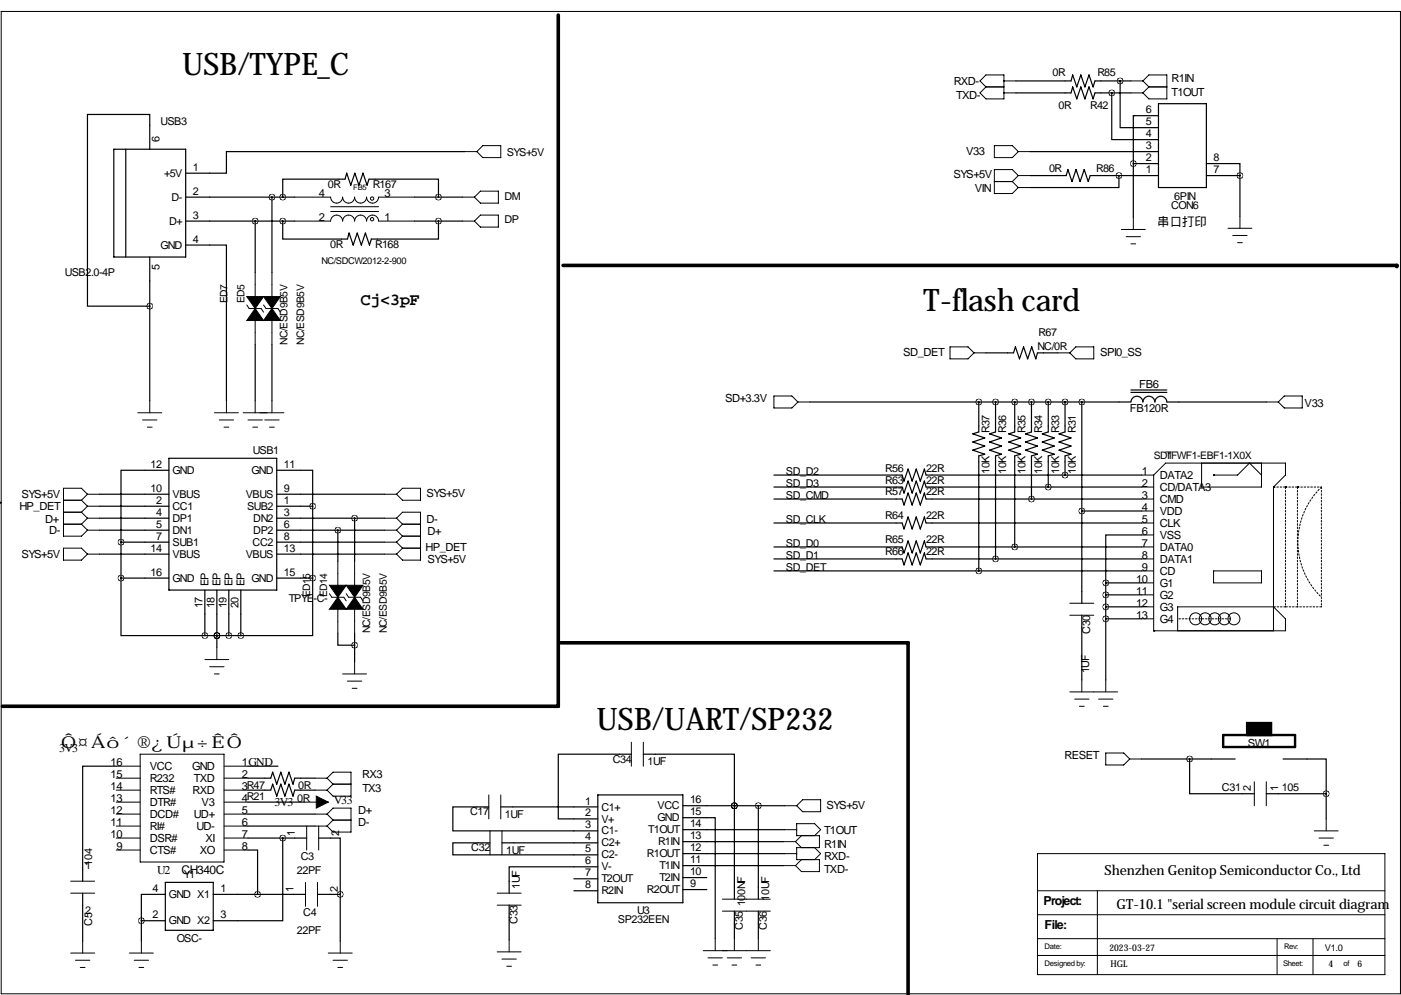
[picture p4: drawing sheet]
<svg xmlns="http://www.w3.org/2000/svg" width="297mm" height="211mm" viewBox="0 0 297 211" stroke-linecap="round" stroke-linejoin="round" font-family="sans-serif">
<path d="M118.4 3.2v146.5h-117.9M119.4 56.3h176.8v.2M118.9 136.3h73.6v74.7" fill="none" stroke="#000" stroke-width=".76"/>
<g fill="none" stroke="#000" stroke-width=".21">
<path d="M.3 2.4h296.6v208.3h-296.6zM209 15.9h3.9v5.1h-3.9l-1.2-1.3 1.2-1.3-1.2-1.2zM209 18.4h3.9M212.9 19.7h2.5M212.9 17.2h2.5M239.8 19.7h2.5M239.8 17.2h2.5M242.3 17.2l1.3-1.3h3.8v5.1h-3.8l-1.3-1.3M242.3 17.2l1.3 1.2M243.6 18.4h3.8M243.6 18.4l-1.3 1.3M98.6 32.1h2.5"/>
<path d="M101.1 32.1l1.3-1.2h3.8v2.5h-3.8zM210.8 30.9h3.8l1.3 1.2-1.3 1.3h-3.8zM210.8 38.5h3.8M214.6 38.5l1.3 1.3M215.9 32.1h2.5M215.9 37.2l-1.3-1.2h-3.8v5h3.8l1.3-1.2M215.9 37.2h2.5M215.9 37.2l-1.3 1.3M215.9 39.8h2.5M54.1 57.8v5.1M57.7 57.8v5.1M62.5 41.8h7.6a1.27 1.27 0 0 0 1.3 1.3 1.27 1.27 0 0 0 1.2-1.3 1.27 1.27 0 0 0 1.3 1.3 1.27 1.27 0 0 0 1.3-1.3 1.27 1.27 0 0 0 1.3 1.3 1.27 1.27 0 0 0 1.2-1.3 1.27 1.27 0 0 0 1.3 1.3 1.27 1.27 0 0 0 1.3-1.3h7.6"/>
<path d="M62.5 46.9h7.6a1.27 1.27 0 0 1 1.3-1.3 1.27 1.27 0 0 1 1.2 1.3 1.27 1.27 0 0 1 1.3-1.3 1.27 1.27 0 0 1 1.3 1.3 1.27 1.27 0 0 1 1.3-1.3 1.27 1.27 0 0 1 1.2 1.3 1.27 1.27 0 0 1 1.3-1.3 1.27 1.27 0 0 1 1.3 1.3h7.6M70.1 43.8h10.2M70.1 44.8h10.2M98 46.9h2.6M98 41.8h2.6M100.6 46.9l1.3-1.3h3.8v2.5h-3.8zM101.9 40.5h3.8v2.6h-3.8l-1.3-1.3zM237.7 48.7h5.1M238.8 50.2h3M239.8 51.7h1M240.3 46.1v2.6M260.3 48.4h5.1"/>
<path d="M261.4 49.9h3M262.4 51.4h1M262.9 45.9v2.5M52.3 64.7l.5 .7h2.6l.5 .8M54.1 68v5M55.9 64.7l.5 .7h2.5l.5 .8M57.7 68v5M201.4 73.5h3.8l1.3 1.3-1.3 1.3h-3.8zM206.5 74.8h2.5M224.3 74.8h2.5M228.1 73.5h3.8v2.6h-3.8l-1.3-1.3zM29.2 87.5h5.1"/>
<path d="M30.2 89h3.1M31.2 90.6h1.1M31.7 85v2.5M45.5 87.5h5M46.5 89h3M47.5 90.6h1M48 85v2.5M51.6 87.5h8.6M52.6 89h3M53.6 90.6h1M54.1 85v2.5M56.1 89h3.1"/>
<path d="M57.1 90.6h1.1M57.7 85v2.5M164.1 84h3.8l1.3 1.2-1.3 1.3h-3.8zM169.2 85.2h2.5M254.8 98.2v5.1h12.7v-5.1M268.5 85.2h2.5M271 85.2l1.3-1.2h3.8v2.5h-3.8zM0 106.6h.3M0 106.4l.3 .2M.3 106.6l-.4 .1M13.5 106.1h3.8M13.5 116.2h3.8l1.2 1.3-1.2 1.3h-3.8z"/>
<path d="M13.5 108.6h3.8M13.5 111.1h3.8M17.3 106.1l1.2 1.2M17.3 108.6l1.2 1.3M17.3 111.1l1.2 1.3M18.5 104.8h2.6M18.5 104.8l-1.2 1.3M18.5 104.8l-1.2-1.3h-3.8v10.2h3.8l1.2-1.3M18.5 107.3h2.6M18.5 107.3l-1.2 1.3M18.5 109.9h2.6M18.5 109.9l-1.2 1.2"/>
<path d="M18.5 112.4h2.6M18.5 117.5h2.6M71.6 119v5.1M75.2 119v5.1M81.5 104.8h2.6M81.5 109.9h2.6M81.5 112.4h2.6M81.5 117.5h2.6M81.5 114.9h2.6M84.1 109.9l1.2-1.3h3.9v10.2h-3.9l-1.2-1.3M84.1 114.9l1.2 1.3M84.1 112.4l1.2 1.3"/>
<path d="M84.1 109.9l1.2 1.2M85.3 103.5h3.9v2.6h-3.9l-1.2-1.3zM85.3 111.1h3.9M85.3 113.7h3.9M85.3 116.2h3.9M85.3 116.2l-1.2 1.3M85.3 113.7l-1.2 1.2M85.3 111.1l-1.2 1.3M242.1 103.3h2.5M242.1 100.7h2.5M242.1 105.8h2.5M242.1 108.3h2.5"/>
<path d="M242.1 110.9h2.5M242.1 113.4h2.5M242.1 116h2.5M242.1 118.5h2.5M244.6 100.7l2.5-2.5h25.4v2.5l-2.5 2.6v30.4M244.6 100.7v33M257.3 100.7h.1M257.3 100.7h5.1l2.5-2.5 2.6 2.5M296.9 106.6h.2M297.1 106.5l-.2 .1M43.4 139.8h5.1M46 137.3v2.5"/>
<path d="M69.8 125.9l.6 .7h2.5l.5 .8M71.6 129.2v5.1M73.4 125.9l.5 .7h2.6l.5 .8M75.2 129.2v5.1M226.8 130.4h5.1M226.8 127.9h5.1M242.1 121h2.5M242.1 123.6h2.5M242.1 128.7h2.5M242.1 126.1h2.5M242.1 131.2h2.5M244.6 133.7h.1"/>
<path d="M244.6 133.7h27.9v-2.5l-2.5-2.5h-20.3v5M257.3 121h10.2v2.6h-10.2zM29.7 159.9h17.8v22.9h-17.8zM44.4 141.4h3.1M45.5 142.9h1M72.6 142.9h5.1M73.7 144.4h3M74.7 145.9h1M75.2 140.3v2.6M133.9 157.4v5M136.4 157.4v5M226.8 146.7h10.2"/>
<path d="M227.8 148.2h3.1M228.9 149.7h1M229.4 144.2v2.5M232.9 148.2h3.1M233.9 149.7h1M234.4 144.2v2.5M234.4 159.7h3.9l1.2 1.2-1.2 1.3h-3.9zM24.6 165h5.1M24.6 167.5h5.1M24.6 170.1h5.1M24.6 172.6h5.1M24.6 175.1h5.1"/>
<path d="M24.6 162.4h5.1M24.6 177.7h5.1M47.5 165h5.1M47.5 167.5h5.1M47.5 170.1h5.1M47.5 172.6h5.1M47.5 175.1h5.1M47.5 162.4h5.1M47.5 177.7h5.1M64.5 170.1h5.1M65 175.1v5.1M66.8 165h2.5"/>
<path d="M66.8 167.5h2.5M66.8 172.6h2.5M66.8 175.1h2.5M67.6 175.1v5.1M69.3 172.6l1.3-1.3h3.8v5.1h-3.8l-1.3-1.3M69.3 165l1.3-1.3h3.8v5.1h-3.8l-1.3-1.3M69.3 172.6l1.3 1.3M69.3 165l1.3 1.3M70.6 173.9h3.8M70.6 173.9l-1.3 1.2M70.6 166.3l-1.3 1.2M70.6 166.3h3.8"/>
<path d="M103.6 168.5v5.1M103.9 176.2v5M106.2 168.5v5.1M106.4 176.2v5M166.1 178.4h2.6M166.4 175.9h2.5M166.4 170.8h2.5M168.7 178.4l1.2 1.3M168.9 170.8l1.3-1.2h3.8v2.5h-3.8zM169.9 177.2l-1.2 1.2M172.7 177.2l1.3-1.3-1.3-1.3h-3.8v2.6h4.8v2.5h-4.8v2.6h4.8v2.5h-3.8l-1.2-1.3M172.7 179.7l1.3 1.3-1.3 1.3"/>
<path d="M239.5 160.9h2.6M265.9 165.7v5.1M268.5 165.7v5.1M278.6 176.2h5.1M279.7 177.7h3M280.7 179.2h1M281.2 173.6v2.6M15 186.8h5.1M15 189.4h5.1M17.5 199.5v2.6M24.6 180.2h5.1M30 199.5v2.6"/>
<path d="M47.5 180.2h5.1M64.8 187.1v5.1M67.3 187.1v5.1M72.1 199.5v2.6M105.4 189.4h5.1M105.4 191.9h5.1M107.9 199.3v2.5M151.6 199v2.6M153.2 193.2h10.1M153.2 190.6h10.1M155.7 199v2.6M160.8 199v2.6"/>
<path d="M166.1 183.5h2.6M166.4 181h2.5M169.9 182.3l-1.2 1.2M220 199h73.6M220 193.9h73.6M220 181h73.6v25.6h-73.6zM220 188.9h73.6M232.7 188.9v17.7M270.8 199v7.6M278.4 199v7.6M15 202.1h5.1M16 203.6h3"/>
<path d="M17 205.1h1M27.4 202.1h5.1M28.4 203.6h3.1M29.5 205.1h1M69.6 202.1h5.1M70.6 203.6h3.1M71.6 205.1h1M105.4 201.8h5.1M106.4 203.3h3.1M107.4 204.9h1.1M149.1 201.6h14.2M150.1 203.1h3.1"/>
<path d="M151.1 204.6h1M154.2 203.1h3M155.2 204.6h1M159.3 203.1h3M160.3 204.6h1M220 202.6h73.6"/>
<circle cx="78.9" cy="46.5" r=".36"/>
<circle cx="78.9" cy="42.1" r=".36"/>
<circle cx="253.5" cy="131.2" r="1.27"/>
<circle cx="255.5" cy="131.2" r="1.27"/>
<circle cx="257.6" cy="131.2" r="1.27"/>
<circle cx="259.6" cy="131.2" r="1.27"/>
<circle cx="261.6" cy="131.2" r="1.27"/>
</g>
<g fill="none" stroke="#000" stroke-width=".25">
<path d="M215.4 19.7h11.7l.3-1.3 .9 2.6 .9-2.6 .8 2.6 .9-2.6 .8 2.6 .5-1.3h7.6M215.4 17.2h11.7l.3-1.3 .9 2.5 .9-2.5 .8 2.5 .9-2.5 .8 2.5 .5-1.2h7.6M235.7 19.7v9.9h9.9M237.5 17.2v9.9h8.1M24.1 31.6h15.3v22.9h-15.3zM26.7 31.6v22.9M31.7 31.6v-7.3h-13.2v40.6h13.2M98.6 32.1h-50.6v4.6h-8.6M218.4 37.2h7.7l.3-1.2 .9 2.5 .8-2.5 .9 2.5 .9-2.5 .8 2.5 .4-1.3h14.5M218.4 32.1h27.2M237.2 37.2v2.6h-18.8M240.3 34.7h5.3"/>
<path d="M240.3 34.7v11.4M245.6 24.5h-5.3v10.2M245.6 22h10.2v17.8h-10.2zM255.8 34.7h7.1v2.5M255.8 37.2h7.1M262.9 37.2v8.7M31.7 54.5v30.5M39.4 52h8.6v33M39.4 41.8h23.1M39.4 46.9h23.1M54.1 46.9v10.9M57.7 41.8v16"/>
<path d="M59.9 41.8v-3.8h13.3l.3-1.3 .9 2.6 .8-2.6 .9 2.6 .9-2.6 .8 2.6 .4-1.3h14.8v3.8M59.9 46.9v3.8h13.8l.3-1.3 .9 2.6 .8-2.6 .9 2.6 .9-2.6 .8 2.6 .4-1.3h14.3v-3.8M87.9 41.8h10.1M87.9 46.9h10.1M54.1 73v12M57.7 73v12M209 74.8h5.9l.4-1.3 .9 2.6 .8-2.6 .9 2.6 .8-2.6 .9 2.6 .4-1.3h4.3M35.8 99.7h-10.1v15.2M35.8 97.2h22.9v27.9h-22.9zM58.7 99.7h7.6v7.6M171.7 85.2h68.1a1.27 1.27 0 0 1 1.3-1.2 1.27 1.27 0 0 1 1.2 1.2 1.27 1.27 0 0 1 1.3-1.2 1.27 1.27 0 0 1 1.3 1.2M207.5 85.2v6.4l-1.3 .4 2.6 .9-2.6 .8 2.6 .9-2.6 .8 2.6 .9-1.3 .4v24.3"/>
<path d="M211.1 85.2v6.4l-1.3 .4 2.5 .9-2.5 .8 2.5 .9-2.5 .8 2.5 .9-1.2 .4v21.8M215.1 85.2v6.4l-1.2 .4 2.5 .9-2.5 .8 2.5 .9-2.5 .8 2.5 .9-1.3 .4v19.3M218.7 85.2v6.4l-1.3 .4 2.6 .9-2.6 .8 2.6 .9-2.6 .8 2.6 .9-1.3 .4v9.1M222.2 85.2v6.4l-1.2 .4 2.5 .9-2.5 .8 2.5 .9-2.5 .8 2.5 .9-1.3 .4v6.6M225.8 85.2v6.4l-1.3 .4 2.6 .9-2.6 .8 2.6 .9-2.6 .8 2.6 .9-1.3 .4v4M229.4 85.2v42.7M239.8 83.2h7.6M239.8 82.7h7.6M244.9 85.2a1.27 1.27 0 0 1 1.2-1.2 1.27 1.27 0 0 1 1.3 1.2h21.1M21.1 104.8h14.7M21.1 107.3h14.7M21.1 109.9h14.7"/>
<path d="M21.1 112.4h14.7M21.1 117.5h14.7M25.7 114.9h10.1M25.7 114.9v7.7M58.7 104.8h22.8M58.7 107.3h7.6M58.7 109.9h22.8M58.7 112.4h22.8M58.7 114.9h22.8M58.7 117.5h22.8M66.3 107.3v15.3M71.6 112.4v6.6"/>
<path d="M75.2 109.9v9.1M164.1 100.7h27.2l.4 1.3 .8-2.5 .9 2.5 .9-2.5 .8 2.5 .9-2.5 .3 1.2h45.8M164.1 105.8h27.2l.4 1.3 .8-2.6 .9 2.6 .9-2.6 .8 2.6 .9-2.6 .3 1.3h45.8M164.1 110.9h27.2l.4 1.3 .8-2.6 .9 2.6 .9-2.6 .8 2.6 .9-2.6 .3 1.3h45.8M164.1 116h27.2l.4 1.2 .8-2.5 .9 2.5 .9-2.5 .8 2.5 .9-2.5 .3 1.3h45.8M164.1 103.3h27.2l.4 1.2 .8-2.5 .9 2.5 .9-2.5 .8 2.5 .9-2.5 .3 1.3h45.8M164.1 118.5h27.2l.4 1.3 .8-2.6 .9 2.6 .9-2.6 .8 2.6 .9-2.6 .3 1.3h45.8M229.4 108.3h12.7M242.1 113.4h-7.7v10.2M25.7 122.6v12.2h17.7M25.7 122.6h10.1M43.4 125.1v9.7"/>
<path d="M43.4 134.8h7.7M46 134.8h.1M46 125.1v12.2M48.5 125.1v9.7M51.1 125.1v9.7M58.7 122.6h7.6M66.3 122.6v12.2h-15.2M71.6 134.3v2.5h3.6M75.2 134.3v6M164.1 121h78M229.4 130.4v13.8M234.4 123.6v20.6"/>
<path d="M234.4 123.6h7.7M234.4 126.1h7.7M234.4 128.7h7.7M234.4 131.2h7.7M133.9 159.9h-15.5v13.7h8.3M136.4 159.9h19.3v10.9M24.6 162.4h-7.1v24.4M52.6 177.7h12.4M52.6 167.5h4.8l.4-1.2 .9 2.5 .8-2.5 .9 2.5 .9-2.5 .8 2.5 .4-1.3h4.3M52.6 165h4.8l.4-1.3 .9 2.6 .8-2.6 .9 2.6 .9-2.6 .8 2.6 .4-1.3h4.3M52.6 162.4h6.3M52.6 170.1h11.9"/>
<path d="M52.6 172.6h14.2M52.6 175.1h14.2M59.9 177.7v17.5h-14.7M67.6 177.7h4.5v11.9M103.6 171.1h-7.6v5.1h30.7M103.9 178.7h-7.9v2.5h30.7M106.2 171.1h20.5M106.4 178.7h20.3M126.7 168.5h18.1v22.9h-18.1zM144.8 173.4h6.8v25.6M144.8 170.8h21.6M144.8 175.9h21.6"/>
<path d="M144.8 178.4h21.3M155.7 170.8h.1M155.7 170.8v19.8M160.8 170.8v19.8M242.1 160.9h19.8M252.2 160.9v7.4h13.7M268.5 168.3h12.7M272 160.9h9.2v7.4M281.2 168.3v5.3M17.5 189.4v10.1M30 195.2h.1M30 195.2h5.1"/>
<path d="M35.1 189.6h-5.1v9.9M35.1 187.1h10.1v10.1h-10.1zM45.2 189.6h19.6M52.6 180.2h2v9.4M67.3 189.6h4.8M72.1 189.6v9.9M107.9 191.9v7.4M121.7 186.3h5M121.7 188.9h5M126.7 183.8h-18.8v5.6M144.8 181h21.6M144.8 183.5h21.3"/>
<path d="M144.8 186.1h5.1M144.8 188.6h5.1M155.7 193.2v5.8M160.8 193.2v5.8"/>
</g>
<g fill="none" stroke="#000" stroke-width=".21" stroke-dasharray=".4 .4">
<path d="M270 103.3h.1M270 103.3h2.5M272.5 103.3v25.4M272.5 103.3h.1M272.5 103.3h2.6M275.1 103.3v25.4M275.1 103.3h.1M275.1 103.3h5.1M280.2 103.3v25.4M280.2 103.3a16.2 16.2 0 0 0-.1 23.3M249.9 131.2h11M272.5 128.7h-2.5"/>
<path d="M275.1 128.7h-2.6M280.2 128.7h-5.1"/>
</g>
<path d="M259.3 155.8h15.3v2.6h-15.3z" fill="none" stroke="#000" stroke-width=".51"/>
<path d="M264.4 153.3h5.1v2.5h-5.1z" fill="#000" stroke="#000" stroke-width=".51"/>
<path d="M52.3 62.9h3.6l-1.8 2.5zM54.1 65.4l1.8 2.6h-3.6zM55.9 62.9h3.5l-1.7 2.5zM57.7 65.4l1.7 2.6h-3.5zM69.8 124.1h3.6l-1.8 2.5zM71.6 126.6l1.8 2.6h-3.6zM73.4 124.1h3.6l-1.8 2.5zM75.2 126.6l1.8 2.6h-3.6zM67.1 168.8l2.5 1.3-2.5 1.2z" fill="#000" stroke="#000" stroke-width=".21"/>
<path d="M59.9 46.9a.05 .05 0 0 0 .1 0 .05 .05 0 0 0-.1 0zM59.9 41.8a.05 .05 0 0 0 .1 0 .05 .05 0 0 0-.1 0zM92.9 41.8a.05 .05 0 0 0 .1 0 .05 .05 0 0 0-.1 0zM92.9 46.9a.05 .05 0 0 0 .1 0 .05 .05 0 0 0-.1 0zM234.4 126.1a.05 .05 0 0 0 .1 0 .05 .05 0 0 0-.1 0zM234.4 128.7a.05 .05 0 0 0 .1 0 .05 .05 0 0 0-.1 0zM234.4 123.6a.05 .05 0 0 0 .1 0 .05 .05 0 0 0-.1 0zM234.4 131.2a.05 .05 0 0 0 .1 0 .05 .05 0 0 0-.1 0zM229.3 108.3a.05 .05 0 0 0 .1 0 .05 .05 0 0 0-.1 0zM207.5 121a.05 .05 0 0 0 .1 0 .05 .05 0 0 0-.1 0zM229.3 85.2a.05 .05 0 0 0 .1 0 .05 .05 0 0 0-.1 0zM211 85.2a.05 .05 0 0 0 .1 0 .05 .05 0 0 0-.1 0zM215.1 85.2a.05 .05 0 0 0 .1 0 .05 .05 0 0 0-.1 0zM218.6 85.2a.05 .05 0 0 0 .1 0 .05 .05 0 0 0-.1 0zM222.2 85.2a.05 .05 0 0 0 .1 0 .05 .05 0 0 0-.1 0zM225.8 85.2a.05 .05 0 0 0 .1 0 .05 .05 0 0 0-.1 0zM252.2 160.9a.05 .05 0 0 0 .1 0 .05 .05 0 0 0-.1 0zM281.1 168.3a.05 .05 0 0 0 .1 0 .05 .05 0 0 0-.1 0zM225.8 100.7a.05 .05 0 0 0 .1 0 .05 .05 0 0 0-.1 0zM222.2 103.3a.05 .05 0 0 0 .1 0 .05 .05 0 0 0-.1 0zM218.6 105.8a.05 .05 0 0 0 .1 0 .05 .05 0 0 0-.1 0zM211 118.5a.05 .05 0 0 0 .1 0 .05 .05 0 0 0-.1 0zM215.1 116a.05 .05 0 0 0 .1 0 .05 .05 0 0 0-.1 0zM207.5 85.2a.05 .05 0 0 0 .1 0 .05 .05 0 0 0-.1 0zM66.2 122.6a.05 .05 0 0 0 .1 0 .05 .05 0 0 0-.1 0zM25.6 122.6a.05 .05 0 0 0 .1 0 .05 .05 0 0 0-.1 0zM51 134.8a.05 .05 0 0 0 .1 0 .05 .05 0 0 0-.1 0zM48.5 134.8a.05 .05 0 0 0 .1 0 .05 .05 0 0 0-.1 0zM45.9 134.8a.05 .05 0 0 0 .1 0 .05 .05 0 0 0-.1 0zM43.4 134.8a.05 .05 0 0 0 .1 0 .05 .05 0 0 0-.1 0zM45.9 134.8a.05 .05 0 0 0 .1 0 .05 .05 0 0 0-.1 0zM72.1 189.6a.05 .05 0 0 0 .1 0 .05 .05 0 0 0-.1 0zM29.9 195.2a.05 .05 0 0 0 .1 0 .05 .05 0 0 0-.1 0zM54.6 189.6a.05 .05 0 0 0 .1 0 .05 .05 0 0 0-.1 0zM59.9 177.7a.05 .05 0 0 0 .1 0 .05 .05 0 0 0-.1 0zM75.1 109.9a.05 .05 0 0 0 .1 0 .05 .05 0 0 0-.1 0zM71.6 112.4a.05 .05 0 0 0 .1 0 .05 .05 0 0 0-.1 0zM75.1 136.8a.05 .05 0 0 0 .1 0 .05 .05 0 0 0-.1 0zM66.2 107.3a.05 .05 0 0 0 .1 0 .05 .05 0 0 0-.1 0zM25.6 114.9a.05 .05 0 0 0 .1 0 .05 .05 0 0 0-.1 0zM57.6 41.8a.05 .05 0 0 0 .1 0 .05 .05 0 0 0-.1 0zM31.7 64.9a.05 .05 0 0 0 .1 0 .05 .05 0 0 0-.1 0zM160.7 170.8a.05 .05 0 0 0 .1 0 .05 .05 0 0 0-.1 0zM235.7 19.7a.05 .05 0 0 0 .1 0 .05 .05 0 0 0-.1 0zM237.4 17.2a.05 .05 0 0 0 .1 0 .05 .05 0 0 0-.1 0zM262.8 37.2a.05 .05 0 0 0 .1 0 .05 .05 0 0 0-.1 0zM240.2 34.7a.05 .05 0 0 0 .1 0 .05 .05 0 0 0-.1 0zM237.2 37.2a.05 .05 0 0 0 .1 0 .05 .05 0 0 0-.1 0z" fill="#000" stroke="#000" stroke-width="1.3"/>
<g font-size="6.6">
<text x="38.6" y="15.9">USB/TYPE_C</text>
<text x="195.8" y="65.9">T-flash card</text>
<text x="126.5" y="154.8">USB/UART/SP232</text>
</g>
<text font-size="3.6" x="76.4" y="64.7">Cj&lt;3pF</text>
<text font-size="3.5" x="13" y="158.6">Ô¤Áô´®¿Úµ÷ÊÔ</text>
<g font-size="3">
<text x="234.2" y="185.6">Shenzhen Genitop Semiconductor Co., Ltd</text>
<text x="236.7" y="192.7">GT-10.1 &quot;serial screen module circuit diagram</text>
</g>
<g font-size="2.6">
<text x="245.4" y="47.9">串口打印</text>
<text x="221.2" y="191.9">Project:</text>
<text x="221.5" y="197">File:</text>
</g>
<g font-size="2.5">
<text x="12.5" y="159.4">3V3</text>
<text x="58.2" y="170.9">3V3</text>
<text x="70.8" y="170.4">V33</text>
<text x="33.3" y="185.3">U2</text>
<text x="38.5" y="185.3">CH340C</text>
</g>
<g font-size="2.4">
<text x="202.2" y="18">RXD-</text>
<text x="248.4" y="17.5">R1IN</text>
<text x="202.7" y="21">TXD-</text>
<text x="248.4" y="20.3">T1OUT</text>
<text x="204.8" y="32.9">V33</text>
<text x="67.6" y="41.8">4</text>
<text x="81.5" y="41.8">3</text>
<text x="202.2" y="37.7">SYS+5V</text>
<text x="206.7" y="40.8">VIN</text>
<text x="67.6" y="46.9">2</text>
<text x="81.5" y="46.9">1</text>
<text x="191.5" y="75.6">SD_DET</text>
<text x="233.2" y="75.6">SPI0_SS</text>
<text x="241.5" y="82.2">FB6</text>
<text x="153.7" y="85.2">SD+3.3V</text>
<text x="239.6" y="87.3">FB120R</text>
<text x="276.6" y="86.2">V33</text>
<text x="242.1" y="100.7">1</text>
<text x="245.9" y="101.5">DATA2</text>
<text x="4.5" y="105.6">SYS+5V</text>
<text x="90.4" y="105.3">SYS+5V</text>
<text x="242.1" y="103.3">2</text>
<text x="242.1" y="105.8">3</text>
<text x="245.9" y="104.1">CD/DATA3</text>
<text x="245.9" y="106.6">CMD</text>
<text x="4.1" y="108.1">HP_DET</text>
<text x="9.6" y="110.9">D+</text>
<text x="10.4" y="113.2">D-</text>
<text x="90.4" y="110.9">D-</text>
<text x="90.6" y="113.4">D+</text>
<text x="242.1" y="108.3">4</text>
<text x="242.1" y="110.9">5</text>
<text x="242.1" y="113.4">6</text>
<text x="245.9" y="109.1">VDD</text>
<text x="245.9" y="111.7">CLK</text>
<text x="4.5" y="118.3">SYS+5V</text>
<text x="90.2" y="116.7">HP_DET</text>
<text x="90.7" y="119.3">SYS+5V</text>
<text x="242.1" y="116">7</text>
<text x="242.1" y="118.5">8</text>
<text x="245.9" y="114.2">VSS</text>
<text x="245.9" y="116.8">DATA0</text>
<text x="245.9" y="119.3">DATA1</text>
<text x="240.9" y="123.6">10</text>
<text x="242.1" y="121">9</text>
<text x="245.9" y="121.8">CD</text>
<text x="245.9" y="124.4">G1</text>
<text x="240.9" y="126.1">11</text>
<text x="240.9" y="128.7">12</text>
<text x="240.9" y="131.2">13</text>
<text x="245.9" y="126.9">G2</text>
<text x="245.9" y="129.5">G3</text>
<text x="245.9" y="132">G4</text>
<text x="225.7" y="160.9">RESET</text>
<text x="264.6" y="158.4">SW1</text>
<text x="23.5" y="167.5">14</text>
<text x="23.5" y="165">15</text>
<text x="23.5" y="162.4">16</text>
<text x="31.7" y="165.8">R232</text>
<text x="31.7" y="163.2">VCC</text>
<text x="40.7" y="163.2">GND</text>
<text x="41.1" y="165.8">TXD</text>
<text x="51.3" y="165">2</text>
<text x="51.3" y="167.5">3R47</text>
<text x="51.3" y="162.4">1GND</text>
<text x="76.8" y="165">RX3</text>
<text x="76.8" y="167.8">TX3</text>
<text x="23.5" y="172.6">12</text>
<text x="23.5" y="170.1">13</text>
<text x="31.7" y="173.4">DCD#</text>
<text x="31.7" y="170.9">DTR#</text>
<text x="31.7" y="168.3">RTS#</text>
<text x="40.8" y="168.3">RXD</text>
<text x="41.1" y="173.4">UD+</text>
<text x="42.7" y="170.9">V3</text>
<text x="51.3" y="170.1">4R21</text>
<text x="51.3" y="172.6">5</text>
<text x="75.9" y="172.6">D+</text>
<text x="175.2" y="171.6">SYS+5V</text>
<text x="23.5" y="177.7">10</text>
<text x="23.5" y="175.1">11</text>
<text x="31.7" y="178.5">DSR#</text>
<text x="31.7" y="175.9">RI#</text>
<text x="41.7" y="175.9">UD-</text>
<text x="43.6" y="178.5">XI</text>
<text x="51.3" y="175.1">6</text>
<text x="51.3" y="177.7">7</text>
<text x="75.9" y="175.1">D-</text>
<text x="174.8" y="176.9">T1OUT</text>
<text x="174.8" y="179.7">R1IN</text>
<text x="24.7" y="180.2">9</text>
<text x="31.7" y="181">CTS#</text>
<text x="42.3" y="181">XO</text>
<text x="51.3" y="180.2">8</text>
<text x="174.8" y="185.1">TXD-</text>
<text x="174.8" y="182.3">RXD-</text>
</g>
<g font-size="2.3">
<text x="223.2" y="16.2">0R</text>
<text x="232.7" y="16.2">R85</text>
<text x="224.4" y="23">0R</text>
<text x="231.1" y="23">R42</text>
<text x="34.1" y="26.6">USB3</text>
<text x="242.9" y="29.1">4</text>
<text x="242.9" y="26.6">5</text>
<text x="242.9" y="24">6</text>
<text x="33.8" y="30.1" transform="rotate(-90 33.8 30.1)">6</text>
<text x="107.4" y="33.2">SYS+5V</text>
<text x="242.9" y="34.2">2</text>
<text x="242.9" y="31.6">3</text>
<text x="257.3" y="34.2">8</text>
<text x="34.8" y="37.5">+5V</text>
<text x="40.9" y="36.2">1</text>
<text x="40.9" y="41.3">2</text>
<text x="69.5" y="39.9">0R</text>
<text x="79" y="39.9">R167</text>
<text x="222.4" y="36.5">0R</text>
<text x="232.4" y="36.5">R86</text>
<text x="242.9" y="36.7">1</text>
<text x="257.3" y="36.7">7</text>
<text x="35.8" y="47.6">D+</text>
<text x="36.4" y="42.6">D-</text>
<text x="40.9" y="46.4">3</text>
<text x="106.9" y="42.3">DM</text>
<text x="106.9" y="47.4">DP</text>
<text x="248.3" y="44.3">CON6</text>
<text x="249" y="42.3">6PIN</text>
<text x="34" y="52.7">GND</text>
<text x="40.9" y="51.4">4</text>
<text x="70" y="52.6">0R</text>
<text x="79.6" y="52.6">R168</text>
<text x="13.8" y="58.6">USB2.0-4P</text>
<text x="33.8" y="57.2" transform="rotate(-90 33.8 57.2)">5</text>
<text x="220.2" y="71.3">R67</text>
<text x="220" y="74.3">NC/0R</text>
<text x="209.8" y="91.8" transform="rotate(-90 209.8 91.8)">R37</text>
<text x="213.4" y="91.8" transform="rotate(-90 213.4 91.8)">R36</text>
<text x="217.4" y="91.8" transform="rotate(-90 217.4 91.8)">R35</text>
<text x="221" y="91.8" transform="rotate(-90 221 91.8)">R34</text>
<text x="224.5" y="91.8" transform="rotate(-90 224.5 91.8)">R33</text>
<text x="228.1" y="91.8" transform="rotate(-90 228.1 91.8)">R31</text>
<text x="31.9" y="99.2">12</text>
<text x="36.6" y="100.5">GND</text>
<text x="53.3" y="100.5">GND</text>
<text x="53.6" y="96.2">USB1</text>
<text x="60.2" y="99.2">11</text>
<text x="166.6" y="100.7">SD_D2</text>
<text x="187.7" y="100">R56</text>
<text x="196.3" y="100">22R</text>
<text x="209.8" y="100.5" transform="rotate(-90 209.8 100.5)">10K</text>
<text x="213.4" y="100.5" transform="rotate(-90 213.4 100.5)">10K</text>
<text x="217.4" y="100.5" transform="rotate(-90 217.4 100.5)">10K</text>
<text x="221" y="100.5" transform="rotate(-90 221 100.5)">10K</text>
<text x="224.5" y="100.5" transform="rotate(-90 224.5 100.5)">10K</text>
<text x="228.1" y="100.5" transform="rotate(-90 228.1 100.5)">10K</text>
<text x="31.9" y="104.3">10</text>
<text x="33.1" y="106.8">2</text>
<text x="36.6" y="105.6">VBUS</text>
<text x="52.1" y="105.6">VBUS</text>
<text x="60.2" y="104.3">9</text>
<text x="60.2" y="106.8">1</text>
<text x="166.6" y="105.8">SD_CMD</text>
<text x="166.6" y="103.3">SD_D3</text>
<text x="187.7" y="105.1">R57</text>
<text x="187.7" y="102.5">R63</text>
<text x="196.3" y="105.1">22R</text>
<text x="196.3" y="102.5">22R</text>
<text x="33.1" y="109.4">4</text>
<text x="33.1" y="111.9">5</text>
<text x="36.6" y="108.1">CC1</text>
<text x="36.6" y="110.6">DP1</text>
<text x="36.6" y="113.2">DN1</text>
<text x="52.4" y="108.1">SUB2</text>
<text x="53.7" y="110.6">DN2</text>
<text x="53.7" y="113.2">DP2</text>
<text x="60.2" y="109.4">3</text>
<text x="60.2" y="111.9">6</text>
<text x="166.6" y="110.9">SD_CLK</text>
<text x="187.7" y="110.1">R64</text>
<text x="196.3" y="110.1">22R</text>
<text x="31.9" y="117">14</text>
<text x="33.1" y="114.4">7</text>
<text x="36.6" y="115.7">SUB1</text>
<text x="36.6" y="118.3">VBUS</text>
<text x="52.1" y="118.3">VBUS</text>
<text x="53.6" y="115.7">CC2</text>
<text x="60.2" y="114.4">8</text>
<text x="60.2" y="117">13</text>
<text x="166.6" y="118.5">SD_D1</text>
<text x="166.6" y="116">SD_D0</text>
<text x="187.7" y="115.2">R65</text>
<text x="187.7" y="117.8">R66</text>
<text x="196.3" y="115.2">22R</text>
<text x="196.3" y="117.8">22R</text>
<text x="31.9" y="122.1">16</text>
<text x="36.6" y="123.3">GND</text>
<text x="44.2" y="124.3" transform="rotate(-90 44.2 124.3)">EP</text>
<text x="46.7" y="124.3" transform="rotate(-90 46.7 124.3)">EP</text>
<text x="49.3" y="124.3" transform="rotate(-90 49.3 124.3)">EP</text>
<text x="51.8" y="124.3" transform="rotate(-90 51.8 124.3)">EP</text>
<text x="53.3" y="123.3">GND</text>
<text x="60.2" y="122.1">15</text>
<text x="166.6" y="121">SD_DET</text>
<text x="42.9" y="129" transform="rotate(-90 42.9 129)">17</text>
<text x="45.5" y="129" transform="rotate(-90 45.5 129)">18</text>
<text x="48" y="129" transform="rotate(-90 48 129)">19</text>
<text x="50.5" y="129" transform="rotate(-90 50.5 129)">20</text>
<text x="61.2" y="127.7">TPYE-C-</text>
<text x="231.1" y="134.4" transform="rotate(-90 231.1 134.4)">C30</text>
<text x="230.9" y="142.8" transform="rotate(-90 230.9 142.8)">1UF</text>
<text x="129.9" y="161.7">C34</text>
<text x="63.2" y="167.3">0R</text>
<text x="137.3" y="162.2">1UF</text>
<text x="259.1" y="167.8">C31</text>
<text x="265.2" y="167.8" transform="rotate(-90 265.2 167.8)">2</text>
<text x="271" y="167.8" transform="rotate(-90 271 167.8)">1</text>
<text x="271.8" y="167.8">105</text>
<text x="63" y="170.1">0R</text>
<text x="99.7" y="172.9">C17</text>
<text x="107" y="173.4">1UF</text>
<text x="124" y="170.6">1</text>
<text x="124" y="173.1">2</text>
<text x="127.5" y="171.9">C1+</text>
<text x="139.4" y="171.6">VCC</text>
<text x="146.3" y="170.3">16</text>
<text x="146.3" y="172.9">15</text>
<text x="62.5" y="177.2" transform="rotate(-90 62.5 177.2)">1</text>
<text x="71.9" y="177.2" transform="rotate(-90 71.9 177.2)">2</text>
<text x="124" y="175.7">3</text>
<text x="124" y="178.2">4</text>
<text x="127.5" y="174.4">V+</text>
<text x="127.5" y="176.9">C1-</text>
<text x="127.5" y="179.5">C2+</text>
<text x="137.4" y="176.7">T1OUT</text>
<text x="139.4" y="174.1">GND</text>
<text x="139.5" y="179.2">R1IN</text>
<text x="146.3" y="175.4">14</text>
<text x="146.3" y="177.9">13</text>
<text x="18" y="184.3">1</text>
<text x="19.6" y="183.5" transform="rotate(-90 19.6 183.5)">104</text>
<text x="62.9" y="185.3">22PF</text>
<text x="63.8" y="182.3">C3</text>
<text x="99.9" y="180.5">C32</text>
<text x="107.3" y="181">1UF</text>
<text x="124" y="180.7">5</text>
<text x="124" y="183.3">6</text>
<text x="124" y="185.8">7</text>
<text x="127.5" y="182">C2-</text>
<text x="127.5" y="184.6">V-</text>
<text x="137.2" y="181.8">R1OUT</text>
<text x="139.8" y="184.3">T1IN</text>
<text x="146.3" y="180.5">12</text>
<text x="146.3" y="183">11</text>
<text x="146.3" y="185.6">10</text>
<text x="32.3" y="189.1">4</text>
<text x="35.8" y="190.4">GND X1</text>
<text x="38.9" y="186.1">Y1</text>
<text x="46.7" y="189.1">1</text>
<text x="62.2" y="189.1" transform="rotate(-90 62.2 189.1)">1</text>
<text x="71.6" y="189.1" transform="rotate(-90 71.6 189.1)">2</text>
<text x="110.2" y="188.5" transform="rotate(-90 110.2 188.5)">1UF</text>
<text x="124" y="188.4">8</text>
<text x="127.5" y="187.1">T2OUT</text>
<text x="127.5" y="189.6">R2IN</text>
<text x="137.2" y="189.4">R2OUT</text>
<text x="139.8" y="186.8">T2IN</text>
<text x="146.3" y="188.1">9</text>
<text x="163.1" y="191" transform="rotate(-90 163.1 191)">10UF</text>
<text x="18" y="193.7">2</text>
<text x="19.6" y="196.2" transform="rotate(-90 19.6 196.2)">C5</text>
<text x="32.3" y="194.7">2</text>
<text x="35.8" y="196">GND X2</text>
<text x="46.7" y="194.7">3</text>
<text x="64.3" y="194.2">C4</text>
<text x="109.7" y="195.9" transform="rotate(-90 109.7 195.9)">C33</text>
<text x="131" y="195.7">SP232EEN</text>
<text x="135.1" y="193.7">U3</text>
<text x="157.5" y="197.1" transform="rotate(-90 157.5 197.1)">C35</text>
<text x="158" y="192.1" transform="rotate(-90 158 192.1)">100NF</text>
<text x="162.6" y="197.1" transform="rotate(-90 162.6 197.1)">C36</text>
<text x="37.5" y="199.8">OSC-</text>
<text x="62.9" y="198">22PF</text>
</g>
<g font-size="2.2">
<text x="48.3" y="64.3" transform="rotate(-90 48.3 64.3)">ED7</text>
<text x="51.8" y="64.3" transform="rotate(-90 51.8 64.3)">ED5</text>
<text x="61" y="73.1" transform="rotate(-90 61 73.1)">NC/ESD9B5V</text>
<text x="64.5" y="73.1" transform="rotate(-90 64.5 73.1)">NC/ESD9B5V</text>
<text x="244.6" y="97.4">SD1</text>
<text x="247.1" y="97.4">TFWF1-EBF1-1X0X</text>
<text x="65.8" y="126.7" transform="rotate(-90 65.8 126.7)">ED15</text>
<text x="69.3" y="126.7" transform="rotate(-90 69.3 126.7)">ED14</text>
<text x="78.5" y="134.3" transform="rotate(-90 78.5 134.3)">NC/ESD9B5V</text>
<text x="82" y="134.3" transform="rotate(-90 82 134.3)">NC/ESD9B5V</text>
</g>
<g font-size="2">
<text x="68.2" y="56.1">NC/SDCW2012-2-900</text>
<text x="235.2" y="201.6">2023-03-27</text>
<text x="280.9" y="201.6">V1.0</text>
<text x="235.5" y="205.1">HGL</text>
<text x="281.7" y="205.1">4</text>
<text x="287.8" y="205.1">6</text>
</g>
<g font-size="1.6">
<text x="74.9" y="40.3">FB5</text>
<text x="221.5" y="201.3">Date:</text>
<text x="272.3" y="201.3">Rev:</text>
<text x="221.5" y="204.9">Designed by:</text>
<text x="272" y="204.9">Sheet:</text>
<text x="284.9" y="204.9">of</text>
</g>
</svg>
